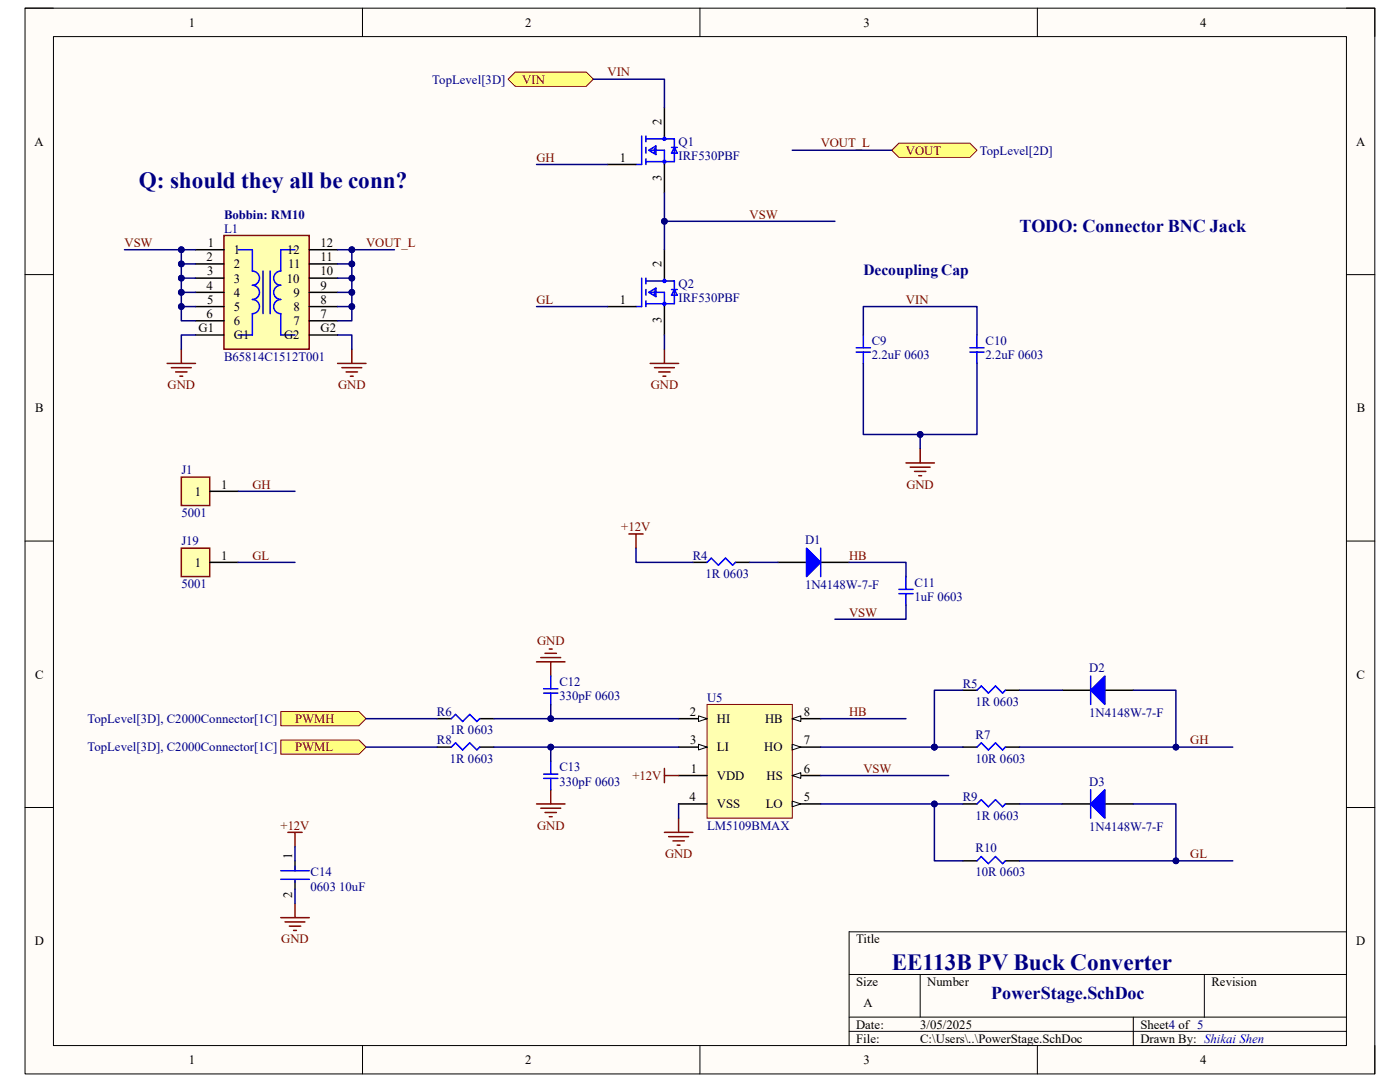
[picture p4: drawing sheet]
<svg xmlns="http://www.w3.org/2000/svg" width="279mm" height="216mm" viewBox="0 0 279 216" stroke-linecap="round" stroke-linejoin="round" font-family="sans-serif">
<path d="M5 1.6h269.4v212.7h-269.4z" fill-rule="evenodd" fill="#fffcf8"/>
<path d="M5 1.6h269.4v212.7h-269.4z" fill="none" stroke="#000" stroke-width=".2"/>
<path d="M10.7 7.3h258v201.3h-258z" fill-rule="evenodd" fill="#fffcf8"/>
<g fill="none" stroke="#000" stroke-width=".2">
<path d="M5 1.6h5.7M10.7 7.3h258v201.3h-258zM72.3 1.6v5.7M139.7 1.6v5.7M207 1.6v5.7M268.7 1.6h5.7v5.7M5 54.8h5.7M268.7 54.8h5.7M5 108h5.7M268.7 108h5.7M5 161.1h5.7M268.7 161.1h5.7"/>
<path d="M169.5 194.4h99.2M183.6 194.4v8.6M240.3 194.4v8.6M268.7 185.9h-99.2v22.7M72.3 208.6v5.7M139.7 208.6v5.7M169.5 203h99.2M169.5 205.8h99.2M207 208.6v5.7M226.2 203v5.6M274.4 208.6v5.7"/>
</g>
<path d="M33.4 72.5h5.6M34.2 73.4h4M35.1 74.2h2.2M35.9 75.1h.6M36.2 69.7v2.8M67.4 72.5h5.6M68.2 73.4h4M69.1 74.2h2.2M69.9 75.1h.6M70.2 69.7v2.8" fill="none" stroke="#800000" stroke-width=".3"/>
<path d="M102.8 14.4h14.2l1.4 1.4-1.4 1.4h-14.2l-1.4-1.4z" fill-rule="evenodd" fill="#ffff80"/>
<path d="M102.8 14.4h14.2l1.4 1.4-1.4 1.4h-14.2l-1.4-1.4z" fill="none" stroke="#800000" stroke-width=".2"/>
<g fill="none" stroke="#00f" stroke-width=".3">
<path d="M128.1 27.1v5.7h-1.2M128.9 27.1v1.2M128.9 29.4v1.1M128.9 31.7v1.1M128.9 27.7h5.7v4.6h-5.7M129.5 30l1.4-.9v1.7zM129.8 30h2.8v2.8M130.6 29.7v.8M132.6 27.1v.6M134 29.4h1.1M134.6 29.4l.5 1.1h-1.1zM128.1 55.5v5.7h-1.2"/>
<path d="M128.9 55.5v1.1M128.9 57.8v1.1M128.9 56.1h5.7v4.5h-5.7M129.5 58.3l1.4-.8v1.7zM129.8 58.3h2.8v2.9M130.6 58.1v.8M132.6 55.5v.6M134 57.8h1.1M134.6 57.8l.5 1.1h-1.1zM128.9 60v1.2"/>
<circle cx="132.6" cy="27.7" r=".28"/>
<circle cx="132.6" cy="32.3" r=".28"/>
<circle cx="132.6" cy="56.1" r=".28"/>
<circle cx="132.6" cy="60.6" r=".28"/>
</g>
<path d="M121.3 32.8h5.6M132.6 21.5v5.6M132.6 32.8v5.7M132.6 49.8v5.7M121.3 61.2h5.6M132.6 61.2v5.6" fill="none" stroke="#000" stroke-width=".3"/>
<path d="M129.8 72.5h5.6M130.6 73.4h4M131.5 74.2h2.2M132.3 75.1h.6M132.6 69.7v2.8" fill="none" stroke="#800000" stroke-width=".3"/>
<path d="M179.4 28.6h14.2l1.4 1.4-1.4 1.4h-14.2l-1.4-1.4z" fill-rule="evenodd" fill="#ffff80"/>
<path d="M179.4 28.6h14.2l1.4 1.4-1.4 1.4h-14.2l-1.4-1.4z" fill="none" stroke="#800000" stroke-width=".2"/>
<path d="M180.8 92.4h5.7M181.7 93.2h3.9M182.5 94.1h2.3M183.4 94.9h.5M183.6 89.5v2.9M125.5 106.5h2.8M126.9 106.5v2.9" fill="none" stroke="#800000" stroke-width=".3"/>
<path d="M155.3 112.2h5.7M163.8 112.2h5.7" fill="none" stroke="#000" stroke-width=".3"/>
<path d="M161 109.4l2.8 2.8-2.8 2.9z" fill="#00f"/>
<path d="M161 109.4l2.8 2.8-2.8 2.9zM163.8 109.4v5.7" fill="none" stroke="#00f" stroke-width=".3"/>
<path d="M141.1 140.6h17v22.7h-17z" fill-rule="evenodd" fill="#ffffb0"/>
<path d="M141.1 140.6h17v22.7h-17z" fill="none" stroke="#800000" stroke-width=".2"/>
<path d="M135.4 154.7h5.7M158.1 149.1h5.7M135.4 160.4h5.7" fill="none" stroke="#000" stroke-width=".3"/>
<path d="M158.1 148.5l1.7 .6-1.7 .5z" fill="#f8fcff"/>
<path d="M158.1 148.5l1.7 .6-1.7 .5z" fill="none" stroke="#000" stroke-width=".2"/>
<path d="M158.1 160.4h5.7" fill="none" stroke="#000" stroke-width=".3"/>
<path d="M158.1 159.9l1.7 .5-1.7 .6z" fill="#f8fcff"/>
<path d="M158.1 159.9l1.7 .5-1.7 .6z" fill="none" stroke="#000" stroke-width=".2"/>
<path d="M135.4 143.4h5.7" fill="none" stroke="#000" stroke-width=".3"/>
<path d="M139.4 142.8l1.7 .6-1.7 .6z" fill="#f8fcff"/>
<path d="M139.4 142.8l1.7 .6-1.7 .6z" fill="none" stroke="#000" stroke-width=".2"/>
<path d="M158.1 143.4h5.7" fill="none" stroke="#000" stroke-width=".3"/>
<path d="M158.1 143.4l1.7-.6v1.2z" fill="#f8fcff"/>
<path d="M158.1 143.4l1.7-.6v1.2z" fill="none" stroke="#000" stroke-width=".2"/>
<path d="M135.4 149.1h5.7" fill="none" stroke="#000" stroke-width=".3"/>
<path d="M139.4 148.5l1.7 .6-1.7 .5z" fill="#f8fcff"/>
<path d="M139.4 148.5l1.7 .6-1.7 .5z" fill="none" stroke="#000" stroke-width=".2"/>
<path d="M158.1 154.7h5.7" fill="none" stroke="#000" stroke-width=".3"/>
<path d="M158.1 154.7l1.7-.5v1.1z" fill="#f8fcff"/>
<path d="M158.1 154.7l1.7-.5v1.1z" fill="none" stroke="#000" stroke-width=".2"/>
<path d="M56 142h15.6l1.5 1.4-1.5 1.4h-15.6z" fill-rule="evenodd" fill="#ffff80"/>
<path d="M56 142h15.6l1.5 1.4-1.5 1.4h-15.6z" fill="none" stroke="#800000" stroke-width=".2"/>
<path d="M56 147.7h15.6l1.5 1.4-1.5 1.4h-15.6z" fill-rule="evenodd" fill="#ffff80"/>
<path d="M56 147.7h15.6l1.5 1.4-1.5 1.4h-15.6z" fill="none" stroke="#800000" stroke-width=".2"/>
<g fill="none" stroke="#800000" stroke-width=".3">
<path d="M107.1 132.1h5.6M107.9 131.2h4M108.8 130.4h2.2M109.6 129.5h.6M109.9 132.1v2.8M109.9 157.6v2.8M132.6 153.3v2.9M132.6 154.7h2.8M107.1 160.4h5.6M107.9 161.3h4M108.8 162.1h2.2M109.6 163h.6"/>
<path d="M132.6 166.1h5.7M133.4 166.9h4M134.3 167.8h2.3M135.1 168.6h.6M135.4 163.3v2.8"/>
</g>
<path d="M212 137.7h5.7M220.5 137.7h5.7" fill="none" stroke="#000" stroke-width=".3"/>
<path d="M217.7 137.7l2.8-2.8v5.7z" fill="#00f"/>
<path d="M217.7 137.7l2.8-2.8v5.7zM217.7 134.9v5.7" fill="none" stroke="#00f" stroke-width=".3"/>
<path d="M212 160.4h5.7M220.5 160.4h5.7" fill="none" stroke="#000" stroke-width=".3"/>
<path d="M217.7 160.4l2.8-2.8v5.7z" fill="#00f"/>
<path d="M217.7 157.6v5.7M56 173.7h5.7M56 175.5h5.7M58.9 172.9v.8M58.9 175.7v.3M217.7 160.4l2.8-2.8v5.7z" fill="none" stroke="#00f" stroke-width=".3"/>
<path d="M57.5 166.1h2.8M58.9 166.1v2.8M56 183.1h5.7M56.9 184h4M57.7 184.8h2.3M58.6 185.7h.6M58.9 180.3v2.8" fill="none" stroke="#800000" stroke-width=".3"/>
<path d="M58.9 171.8v1.9M58.9 175.7v1.7" fill="none" stroke="#000" stroke-width=".3"/>
<path d="M44.7 47h17v22.7h-17z" fill-rule="evenodd" fill="#ffffb0"/>
<path d="M44.7 47h17v22.7h-17z" fill="none" stroke="#800000" stroke-width=".3"/>
<g fill="none" stroke="#00f" stroke-width=".3">
<path d="M47.5 49.8h2.9v4.3a1.42 1.42 0 0 1 1.4 1.4 1.42 1.42 0 0 1-1.4 1.4 1.42 1.42 0 0 1 1.4 1.4 1.42 1.42 0 0 1-1.4 1.5 1.42 1.42 0 0 1 1.3 .9 1.42 1.42 0 0 1-.5 1.6l-.8 .3v4.2h-2.9M52.5 54.1v8.5M53.9 54.1v8.5M58.9 49.8h-2.9v4.3a1.42 1.42 0 0 0-1.4 1.4 1.42 1.42 0 0 0 1.4 1.4 1.42 1.42 0 0 0-1.4 1.4 1.42 1.42 0 0 0 1.4 1.5 1.42 1.42 0 0 0-1.4 1.4 1.42 1.42 0 0 0 1.4 1.4v4.2h2.9M170.9 70.3h2.8M170.9 69.4h2.8M172.3 66.8v2.6M172.3 70.2v2.3M193.6 70.3h2.8M193.6 69.4h2.8M195 66.8v2.6M195 70.3v2.2"/>
<path d="M141.1 112.2l.9-.8 1.4 1.4 1.4-1.4 1.4 1.4 .6-.6M179.4 118.5h2.8M179.4 117.6h2.8M180.8 115.1v2.5M180.8 118.5v2.2M108.5 138.3h2.8M108.5 137.5h2.8M109.9 134.9v2.6M109.9 138.3v2.3M195 137.7l.8-.8 1.5 1.4 1.4-1.4 1.4 1.4 .5-.6M90.1 143.4l.8-.8 1.4 1.4 1.4-1.4 1.5 1.4 .5-.6M90.1 149.1l.8-.9 1.4 1.4 1.4-1.4 1.5 1.4 .5-.5"/>
<path d="M108.5 155.3h2.8M108.5 154.5h2.8M109.9 151.9v2.6M109.9 155.3v2.3M195 149.1l.8-.9 1.5 1.4 1.4-1.4 1.4 1.4 .5-.5M195 160.4l.8-.8 1.5 1.4 1.4-1.4 1.4 1.4 .5-.6M195 171.8l.8-.9 1.5 1.4 1.4-1.4 1.4 1.4 .5-.5"/>
</g>
<g fill="none" stroke="#000" stroke-width=".3">
<path d="M39 49.8h5.7M39 52.7h5.7M39 55.5h5.7M39 58.3h5.7M61.7 49.8h5.7M61.7 52.7h5.7M61.7 55.5h5.7M61.7 58.3h5.7M39 61.2h5.7M39 64h5.7M39 66.8h5.7M61.7 61.2h5.7"/>
<path d="M61.7 64h5.7M61.7 66.8h5.7M138.3 112.2h2.8M146.8 112.2h2.8M192.2 137.7h2.8M200.6 137.7h2.9M87.2 143.4h2.9M87.2 149.1h2.9M95.7 143.4h2.9M95.7 149.1h2.9M192.2 149.1h2.8M200.6 149.1h2.9"/>
<path d="M192.2 160.4h2.8M192.2 171.8h2.8M200.6 160.4h2.9M200.6 171.8h2.9"/>
</g>
<path d="M36.2 49.8v2.9h2.8M39 66.8h-2.8v2.9M67.4 66.8h2.8v2.9" fill="none" stroke="#000080" stroke-width=".3"/>
<circle cx="36.2" cy="52.7" r=".57" fill="#000080"/>
<circle cx="36.2" cy="52.7" r=".57" fill="none" stroke="#000080" stroke-width=".2"/>
<circle cx="36.2" cy="49.8" r=".57" fill="#000080"/>
<circle cx="36.2" cy="49.8" r=".57" fill="none" stroke="#000080" stroke-width=".2"/>
<path d="M36.2 52.7v2.8h2.8" fill="none" stroke="#000080" stroke-width=".3"/>
<circle cx="36.2" cy="52.7" r=".57" fill="#000080"/>
<circle cx="36.2" cy="52.7" r=".57" fill="none" stroke="#000080" stroke-width=".2"/>
<circle cx="36.2" cy="55.5" r=".57" fill="#000080"/>
<circle cx="36.2" cy="55.5" r=".57" fill="none" stroke="#000080" stroke-width=".2"/>
<path d="M67.4 52.7h2.8" fill="none" stroke="#000080" stroke-width=".3"/>
<circle cx="70.2" cy="52.7" r=".57" fill="#000080"/>
<circle cx="70.2" cy="52.7" r=".57" fill="none" stroke="#000080" stroke-width=".2"/>
<path d="M67.4 55.5h2.8" fill="none" stroke="#000080" stroke-width=".3"/>
<circle cx="70.2" cy="55.5" r=".57" fill="#000080"/>
<circle cx="70.2" cy="55.5" r=".57" fill="none" stroke="#000080" stroke-width=".2"/>
<path d="M67.4 58.3h2.8" fill="none" stroke="#000080" stroke-width=".3"/>
<circle cx="70.2" cy="58.3" r=".57" fill="#000080"/>
<circle cx="70.2" cy="58.3" r=".57" fill="none" stroke="#000080" stroke-width=".2"/>
<path d="M67.4 61.2h2.8" fill="none" stroke="#000080" stroke-width=".3"/>
<circle cx="70.2" cy="61.2" r=".57" fill="#000080"/>
<circle cx="70.2" cy="61.2" r=".57" fill="none" stroke="#000080" stroke-width=".2"/>
<path d="M118.4 15.8h14.2v5.7M107.1 32.8h14.2M158.1 30h19.9M107.1 61.2h14.2M132.6 66.8v2.9M172.3 66.8v-5.6h22.7v5.6M183.6 86.7v2.8" fill="none" stroke="#000080" stroke-width=".3"/>
<circle cx="183.6" cy="86.7" r=".57" fill="#000080"/>
<circle cx="183.6" cy="86.7" r=".57" fill="none" stroke="#000080" stroke-width=".2"/>
<path d="M169.5 112.2h11.3v2.9M180.8 120.7v2.9h-14.2M109.9 140.6v2.8" fill="none" stroke="#000080" stroke-width=".3"/>
<circle cx="109.9" cy="143.4" r=".57" fill="#000080"/>
<circle cx="109.9" cy="143.4" r=".57" fill="none" stroke="#000080" stroke-width=".2"/>
<path d="M109.9 149.1v2.8" fill="none" stroke="#000080" stroke-width=".3"/>
<circle cx="109.9" cy="149.1" r=".57" fill="#000080"/>
<circle cx="109.9" cy="149.1" r=".57" fill="none" stroke="#000080" stroke-width=".2"/>
<path d="M163.8 154.7h25.5M234.7 149.1h11.3M135.4 160.4v2.9" fill="none" stroke="#000080" stroke-width=".3"/>
<circle cx="234.7" cy="149.1" r=".57" fill="#000080"/>
<circle cx="234.7" cy="149.1" r=".57" fill="none" stroke="#000080" stroke-width=".2"/>
<path d="M163.8 143.4h17M163.8 149.1h22.7" fill="none" stroke="#000080" stroke-width=".3"/>
<circle cx="186.5" cy="149.1" r=".57" fill="#000080"/>
<circle cx="186.5" cy="149.1" r=".57" fill="none" stroke="#000080" stroke-width=".2"/>
<path d="M234.7 171.8h11.3" fill="none" stroke="#000080" stroke-width=".3"/>
<circle cx="234.7" cy="171.8" r=".57" fill="#000080"/>
<circle cx="234.7" cy="171.8" r=".57" fill="none" stroke="#000080" stroke-width=".2"/>
<path d="M36.2 55.5v2.8h2.8M58.9 168.9v2.9M58.9 177.4v2.9" fill="none" stroke="#000080" stroke-width=".3"/>
<circle cx="36.2" cy="58.3" r=".57" fill="#000080"/>
<circle cx="36.2" cy="58.3" r=".57" fill="none" stroke="#000080" stroke-width=".2"/>
<circle cx="36.2" cy="55.5" r=".57" fill="#000080"/>
<circle cx="36.2" cy="55.5" r=".57" fill="none" stroke="#000080" stroke-width=".2"/>
<path d="M36.2 58.3v2.9h2.8" fill="none" stroke="#000080" stroke-width=".3"/>
<circle cx="36.2" cy="61.2" r=".57" fill="#000080"/>
<circle cx="36.2" cy="61.2" r=".57" fill="none" stroke="#000080" stroke-width=".2"/>
<circle cx="36.2" cy="58.3" r=".57" fill="#000080"/>
<circle cx="36.2" cy="58.3" r=".57" fill="none" stroke="#000080" stroke-width=".2"/>
<path d="M36.2 61.2v2.8h2.8" fill="none" stroke="#000080" stroke-width=".3"/>
<circle cx="36.2" cy="61.2" r=".57" fill="#000080"/>
<circle cx="36.2" cy="61.2" r=".57" fill="none" stroke="#000080" stroke-width=".2"/>
<path d="M24.8 49.8h14.2" fill="none" stroke="#000080" stroke-width=".3"/>
<circle cx="36.2" cy="49.8" r=".57" fill="#000080"/>
<circle cx="36.2" cy="49.8" r=".57" fill="none" stroke="#000080" stroke-width=".2"/>
<path d="M70.2 49.8v14.2h-2.8" fill="none" stroke="#000080" stroke-width=".3"/>
<circle cx="70.2" cy="61.2" r=".57" fill="#000080"/>
<circle cx="70.2" cy="61.2" r=".57" fill="none" stroke="#000080" stroke-width=".2"/>
<circle cx="70.2" cy="58.3" r=".57" fill="#000080"/>
<circle cx="70.2" cy="58.3" r=".57" fill="none" stroke="#000080" stroke-width=".2"/>
<circle cx="70.2" cy="55.5" r=".57" fill="#000080"/>
<circle cx="70.2" cy="55.5" r=".57" fill="none" stroke="#000080" stroke-width=".2"/>
<circle cx="70.2" cy="52.7" r=".57" fill="#000080"/>
<circle cx="70.2" cy="52.7" r=".57" fill="none" stroke="#000080" stroke-width=".2"/>
<circle cx="70.2" cy="49.8" r=".57" fill="#000080"/>
<circle cx="70.2" cy="49.8" r=".57" fill="none" stroke="#000080" stroke-width=".2"/>
<path d="M67.4 49.8h11.3" fill="none" stroke="#000080" stroke-width=".3"/>
<circle cx="70.2" cy="49.8" r=".57" fill="#000080"/>
<circle cx="70.2" cy="49.8" r=".57" fill="none" stroke="#000080" stroke-width=".2"/>
<path d="M132.6 38.5v5.7" fill="none" stroke="#000080" stroke-width=".3"/>
<circle cx="132.6" cy="44.2" r=".57" fill="#000080"/>
<circle cx="132.6" cy="44.2" r=".57" fill="none" stroke="#000080" stroke-width=".2"/>
<path d="M166.6 44.2h-34v5.6" fill="none" stroke="#000080" stroke-width=".3"/>
<circle cx="132.6" cy="44.2" r=".57" fill="#000080"/>
<circle cx="132.6" cy="44.2" r=".57" fill="none" stroke="#000080" stroke-width=".2"/>
<path d="M172.3 72.5v14.2h22.7v-14.2" fill="none" stroke="#000080" stroke-width=".3"/>
<circle cx="183.6" cy="86.7" r=".57" fill="#000080"/>
<circle cx="183.6" cy="86.7" r=".57" fill="none" stroke="#000080" stroke-width=".2"/>
<path d="M98.6 143.4h36.8" fill="none" stroke="#000080" stroke-width=".3"/>
<circle cx="109.9" cy="143.4" r=".57" fill="#000080"/>
<circle cx="109.9" cy="143.4" r=".57" fill="none" stroke="#000080" stroke-width=".2"/>
<path d="M73.1 143.4h14.1M73.1 149.1h14.1M98.6 149.1h36.8" fill="none" stroke="#000080" stroke-width=".3"/>
<circle cx="109.9" cy="149.1" r=".57" fill="#000080"/>
<circle cx="109.9" cy="149.1" r=".57" fill="none" stroke="#000080" stroke-width=".2"/>
<path d="M192.2 137.7h-5.7v11.4M203.5 137.7h8.5" fill="none" stroke="#000080" stroke-width=".3"/>
<circle cx="186.5" cy="149.1" r=".57" fill="#000080"/>
<circle cx="186.5" cy="149.1" r=".57" fill="none" stroke="#000080" stroke-width=".2"/>
<path d="M186.5 160.4h5.7M203.5 160.4h8.5" fill="none" stroke="#000080" stroke-width=".3"/>
<circle cx="186.5" cy="160.4" r=".57" fill="#000080"/>
<circle cx="186.5" cy="160.4" r=".57" fill="none" stroke="#000080" stroke-width=".2"/>
<path d="M226.2 137.7h8.5v11.4h-31.2" fill="none" stroke="#000080" stroke-width=".3"/>
<circle cx="234.7" cy="149.1" r=".57" fill="#000080"/>
<circle cx="234.7" cy="149.1" r=".57" fill="none" stroke="#000080" stroke-width=".2"/>
<path d="M186.5 149.1h5.7" fill="none" stroke="#000080" stroke-width=".3"/>
<circle cx="186.5" cy="149.1" r=".57" fill="#000080"/>
<circle cx="186.5" cy="149.1" r=".57" fill="none" stroke="#000080" stroke-width=".2"/>
<path d="M163.8 160.4h22.7v11.4h5.7" fill="none" stroke="#000080" stroke-width=".3"/>
<circle cx="186.5" cy="160.4" r=".57" fill="#000080"/>
<circle cx="186.5" cy="160.4" r=".57" fill="none" stroke="#000080" stroke-width=".2"/>
<path d="M226.2 160.4h8.5v11.4h-31.2" fill="none" stroke="#000080" stroke-width=".3"/>
<circle cx="234.7" cy="171.8" r=".57" fill="#000080"/>
<circle cx="234.7" cy="171.8" r=".57" fill="none" stroke="#000080" stroke-width=".2"/>
<path d="M126.9 109.4v2.8h11.4M149.6 112.2h5.7" fill="none" stroke="#000080" stroke-width=".3"/>
<path d="M36.2 95.2h5.7v5.7h-5.7z" fill-rule="evenodd" fill="#ffffb0"/>
<path d="M36.2 95.2h5.7v5.7h-5.7z" fill="none" stroke="#800000" stroke-width=".3"/>
<path d="M41.9 98h5.6" fill="none" stroke="#000" stroke-width=".3"/>
<path d="M36.2 109.4h5.7v5.7h-5.7z" fill-rule="evenodd" fill="#ffffb0"/>
<path d="M36.2 109.4h5.7v5.7h-5.7z" fill="none" stroke="#800000" stroke-width=".3"/>
<path d="M41.9 112.2h5.6" fill="none" stroke="#000" stroke-width=".3"/>
<path d="M47.5 98h11.4M47.5 112.2h11.4" fill="none" stroke="#000080" stroke-width=".3"/>
<g font-size="4.6" fill="#000080">
<text x="27.7" y="37.5">Q: should they all be conn?</text>
<text x="178" y="193.5">EE113B PV Buck Converter</text>
</g>
<g font-size="3.6" fill="#000080">
<text x="203.5" y="46.2">TODO: Connector BNC Jack</text>
<text x="197.8" y="199.3">PowerStage.SchDoc</text>
</g>
<text font-size="3.1" fill="#000080" x="172.3" y="54.9">Decoupling Cap</text>
<g font-size="2.5">
<text x="37.7" y="5.3">1</text>
<text x="104.8" y="5.3">2</text>
<text x="172.3" y="5.3">3</text>
<text x="239.5" y="5.3">4</text>
<text x="6.9" y="29.1">A</text>
<text x="132" y="24.9" transform="rotate(-90 132 24.9)">2</text>
<text x="270.6" y="29.1">A</text>
<text x="123.7" y="32.3">1</text>
<text x="132" y="36.2" transform="rotate(-90 132 36.2)">3</text>
<text x="41.2" y="52.1">2</text>
<text x="41.4" y="49.3">1</text>
<text x="46.7" y="50.7">1</text>
<text x="46.7" y="53.6">2</text>
<text x="57.3" y="50.7">12</text>
<text x="57.5" y="53.6">11</text>
<text x="64" y="49.3">12</text>
<text x="64" y="52.1">11</text>
<text x="132" y="53.2" transform="rotate(-90 132 53.2)">2</text>
<text x="41.2" y="57.8">4</text>
<text x="41.4" y="54.9">3</text>
<text x="46.7" y="56.4">3</text>
<text x="46.7" y="59.2">4</text>
<text x="57.2" y="56.4">10</text>
<text x="58.5" y="59.2">9</text>
<text x="64" y="54.9">10</text>
<text x="64" y="57.8">9</text>
<text x="41.2" y="63.5">6</text>
<text x="41.3" y="60.6">5</text>
<text x="46.7" y="62.1">5</text>
<text x="46.7" y="64.9">6</text>
<text x="58.5" y="64.9">7</text>
<text x="58.6" y="62.1">8</text>
<text x="64" y="60.6">8</text>
<text x="64" y="63.5">7</text>
<text x="123.7" y="60.6">1</text>
<text x="132" y="64.5" transform="rotate(-90 132 64.5)">3</text>
<text x="39.6" y="66.3">G1</text>
<text x="46.7" y="67.7">G1</text>
<text x="56.7" y="67.7">G2</text>
<text x="64" y="66.3">G2</text>
<text x="7" y="82.3">B</text>
<text x="270.8" y="82.3">B</text>
<text x="38.9" y="98.9">1</text>
<text x="44.1" y="97.5">1</text>
<text x="38.9" y="113.1">1</text>
<text x="44.1" y="111.7">1</text>
<text x="7" y="135.4">C</text>
<text x="270.7" y="135.4">C</text>
<text x="137.7" y="142.9">2</text>
<text x="160.4" y="142.9">8</text>
<text x="137.8" y="148.5">3</text>
<text x="143.1" y="144.3">HI</text>
<text x="143.1" y="149.9">LI</text>
<text x="152.5" y="149.9">HO</text>
<text x="152.7" y="144.3">HB</text>
<text x="160.4" y="148.5">7</text>
<text x="137.9" y="154.2">1</text>
<text x="143.1" y="155.6">VDD</text>
<text x="153" y="155.6">HS</text>
<text x="160.4" y="154.2">6</text>
<text x="137.6" y="159.9">4</text>
<text x="143.1" y="161.3">VSS</text>
<text x="152.8" y="161.3">LO</text>
<text x="160.4" y="159.9">5</text>
<text x="58.3" y="171.5" transform="rotate(-90 58.3 171.5)">1</text>
<text x="58.3" y="179.2" transform="rotate(-90 58.3 179.2)">2</text>
<text x="6.9" y="188.6">D</text>
<text x="170.9" y="188.2">Title</text>
<text x="270.7" y="188.6">D</text>
<text x="170.9" y="196.7">Size</text>
<text x="185" y="196.7">Number</text>
<text x="241.8" y="196.7">Revision</text>
<text x="172.3" y="201">A</text>
<text x="170.9" y="205.2">Date:</text>
<text x="170.9" y="208.1">File:</text>
<text x="183.6" y="205.2">3/05/2025</text>
<text x="183.7" y="208.1">C:\Users\..\PowerStage.SchDoc</text>
<text x="227.6" y="205.2">Sheet4 of 5</text>
<text x="227.6" y="208.1">Drawn By: Shikai Shen</text>
<text x="37.7" y="212.3">1</text>
<text x="104.8" y="212.3">2</text>
<text x="172.3" y="212.3">3</text>
<text x="239.5" y="212.3">4</text>
</g>
<g font-size="2.5" fill="#000080">
<text x="86.3" y="16.7">TopLevel[3D]</text>
<text x="135.4" y="29.2">Q1</text>
<text x="135.4" y="32">IRF530PBF</text>
<text x="195.5" y="30.9">TopLevel[2D]</text>
<text x="44.7" y="46.4">L1</text>
<text x="44.7" y="43.6">Bobbin: RM10</text>
<text x="135.4" y="57.5">Q2</text>
<text x="135.4" y="60.3">IRF530PBF</text>
<text x="44.7" y="72">B65814C1512T001</text>
<text x="174" y="68.8">C9</text>
<text x="174" y="71.7">2.2uF 0603</text>
<text x="196.7" y="68.8">C10</text>
<text x="196.7" y="71.7">2.2uF 0603</text>
<text x="36.2" y="94.7">J1</text>
<text x="36.2" y="103.2">5001</text>
<text x="36.2" y="108.8">J19</text>
<text x="138.3" y="111.7">R4</text>
<text x="160.7" y="108.5">D1</text>
<text x="36.2" y="117.3">5001</text>
<text x="140.8" y="115.4">1R 0603</text>
<text x="160.7" y="117.6">1N4148W-7-F</text>
<text x="182.5" y="117.1">C11</text>
<text x="182.5" y="119.9">1uF 0603</text>
<text x="111.6" y="136.9">C12</text>
<text x="192.2" y="137.2">R5</text>
<text x="217.4" y="134.1">D2</text>
<text x="87.2" y="142.9">R6</text>
<text x="111.6" y="139.7">330pF 0603</text>
<text x="141.1" y="140">U5</text>
<text x="194.7" y="140.9">1R 0603</text>
<text x="217.4" y="143.1">1N4148W-7-F</text>
<text x="17.4" y="144.3">TopLevel[3D], C2000Connector[1C]</text>
<text x="17.4" y="149.9">TopLevel[3D], C2000Connector[1C]</text>
<text x="87.2" y="148.5">R8</text>
<text x="89.8" y="146.6">1R 0603</text>
<text x="194.7" y="147.4">R7</text>
<text x="89.8" y="152.2">1R 0603</text>
<text x="111.6" y="153.9">C13</text>
<text x="194.7" y="152.2">10R 0603</text>
<text x="111.6" y="156.8">330pF 0603</text>
<text x="192.2" y="159.9">R9</text>
<text x="217.4" y="156.8">D3</text>
<text x="141.1" y="165.5">LM5109BMAX</text>
<text x="194.7" y="163.6">1R 0603</text>
<text x="217.4" y="165.8">1N4148W-7-F</text>
<text x="194.7" y="170.1">R10</text>
<text x="62" y="174.9">C14</text>
<text x="62" y="177.7">0603 10uF</text>
<text x="194.7" y="174.9">10R 0603</text>
</g>
<g font-size="2.5" fill="#800000">
<text x="104.2" y="16.7">VIN</text>
<text x="121.2" y="15.2">VIN</text>
<text x="163.8" y="29.4">VOUT_L</text>
<text x="107.1" y="32.3">GH</text>
<text x="180.8" y="30.9">VOUT</text>
<text x="149.6" y="43.6">VSW</text>
<text x="24.8" y="49.3">VSW</text>
<text x="73.1" y="49.3">VOUT_L</text>
<text x="107.1" y="60.6">GL</text>
<text x="180.8" y="60.6">VIN</text>
<text x="33.4" y="77.6">GND</text>
<text x="67.5" y="77.6">GND</text>
<text x="129.9" y="77.6">GND</text>
<text x="50.4" y="97.5">GH</text>
<text x="180.9" y="97.5">GND</text>
<text x="124" y="106">+12V</text>
<text x="50.4" y="111.7">GL</text>
<text x="169.5" y="111.7">HB</text>
<text x="169.5" y="123">VSW</text>
<text x="107.2" y="128.7">GND</text>
<text x="169.5" y="142.9">HB</text>
<text x="58.9" y="144.3">PWMH</text>
<text x="58.9" y="149.9">PWML</text>
<text x="237.5" y="148.5">GH</text>
<text x="126.2" y="155.6">+12V</text>
<text x="172.3" y="154.2">VSW</text>
<text x="56" y="165.5">+12V</text>
<text x="107.2" y="165.5">GND</text>
<text x="132.7" y="171.2">GND</text>
<text x="237.5" y="171.2">GL</text>
<text x="56.1" y="188.2">GND</text>
</g>
</svg>
